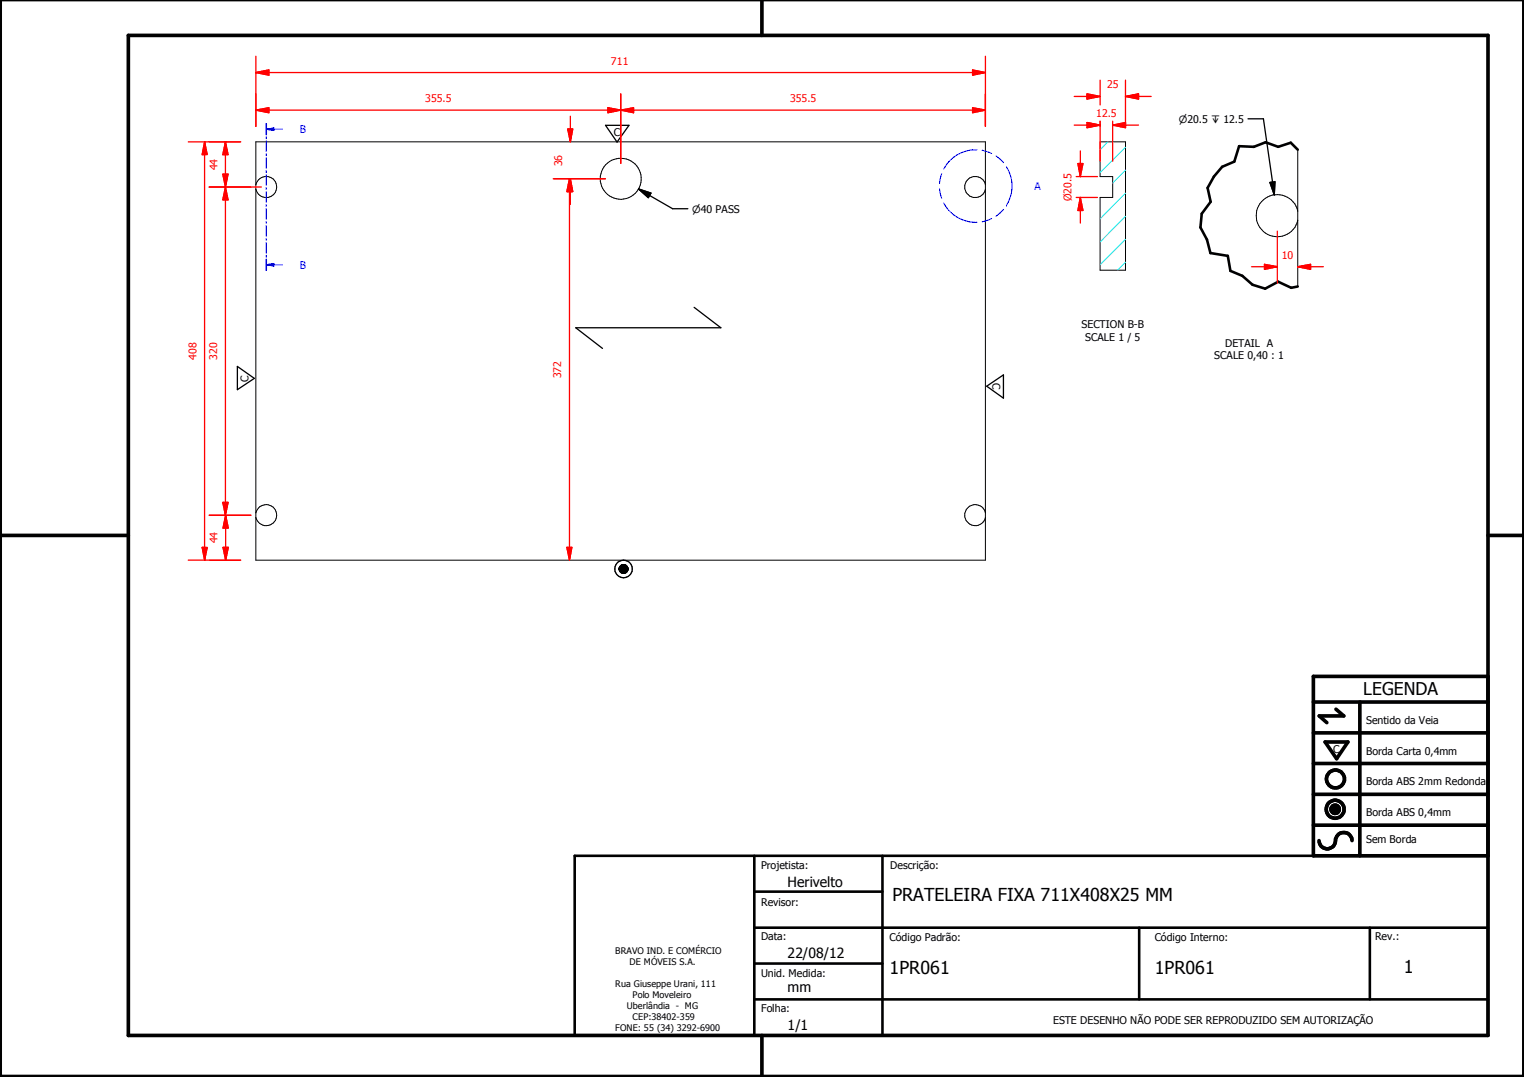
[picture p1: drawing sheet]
<svg xmlns="http://www.w3.org/2000/svg" width="297mm" height="210mm" viewBox="0 0 297 210" stroke-linecap="round" stroke-linejoin="round" font-family="sans-serif">
<g fill="none" stroke="#000" stroke-width=".19">
<path d="M49.9 27.6h142.2v81.6h-142.2zM49.9 36a2.06 2.06 0 0 1 3.1-1.3 2.06 2.06 0 0 1 0 3.4 2.06 2.06 0 0 1-3.1-1.2M192.1 36a2.05 2.05 0 0 0-3.2-1.3 2.05 2.05 0 0 0 0 3.4 2.05 2.05 0 0 0 3.2-1.2M214.4 27.6h5v25.1h-5v-14.2h2.5v-4.1h-2.5zM252.9 29.2v26.6M252.9 41.1a4.1 4.1 0 0 0-6.3-2.4 4.1 4.1 0 0 0 0 6.7 4.1 4.1 0 0 0 6.3-2.5M49.9 99.9a2.06 2.06 0 0 1 3.1-1.2 2.06 2.06 0 0 1 0 3.4 2.06 2.06 0 0 1-3.1-1.2M192.1 99.9a2.06 2.06 0 0 0-3.2-1.2 2.06 2.06 0 0 0 0 3.4 2.06 2.06 0 0 0 3.2-1.2M120.7 110.7v.4zM120.7 110.7v.3zM120.7 110.8v.2zM120.7 110.6v.5z"/>
<path d="M120.8 110.6v.7zM120.8 110.4v.9zM120.9 110.4v1zM120.9 110.3v1.2zM120.9 110.3v1.1zM121 110.2v1.3zM121 110.2l-.1 1.3zM121 110.2v1.4zM121.1 110.2v1.4zM121.2 110.1v1.5zM121.2 110.1l-.1 1.5zM121.3 110.1v1.6z"/>
<path d="M121.4 110.1v1.6zM121.4 110.1l-.1 1.6zM121.5 110.1v1.6zM121.5 110.1l-.1 1.6zM121.6 110.1l-.1 1.6zM121.6 110.1v1.6zM121.7 110.1l-.1 1.6zM121.7 110.1v1.6zM121.8 110.1l-.1 1.6zM121.8 110.1v1.6zM121.9 110.1l-.1 1.6zM121.9 110.1v1.5z"/>
<path d="M122 110.2l-.1 1.4zM122 110.2v1.4zM122.1 110.2l-.1 1.4zM122.1 110.2v1.3zM122.2 110.3l-.1 1.2zM122.2 110.3v1.2zM122.2 110.4v1.1zM122.2 110.4v1zM122.3 110.4l-.1 1zM122.3 110.4v.9zM122.3 110.6v.7zM122.3 110.6v.5z"/>
<path d="M122.4 110.7l-.1 .4zM122.4 110.7v.4zM122.4 110.8v.3zM122.4 110.8v.2zM259.4 157.6l1.6 .1zM259.4 157.7l1.6 .1zM259.4 157.8l1.6 .1zM259.4 157.9h1.6v.1zM259.4 157.9l1.6 .1h-1.5zM259.4 157.6h1.6zM259.5 158h1.5zM259.5 158l1.4 .1z"/>
<path d="M259.5 157.5l1.5 .1zM259.5 158.1h1.4zM259.5 157.4l1.5 .1zM259.5 158.1l1.4 .1zM259.5 157.3l1.4 .1zM259.6 158.2h1.3zM259.6 158.2h1.2zM259.6 157.2l1.3 .1zM259.6 158.2l1.2 .1zM259.6 157.2h1.3zM259.7 158.3h1.1zM259.7 158.3l1 .1z"/>
<path d="M259.7 157.1l1.1 .1zM259.7 157.1h1.1zM259.8 158.4h.9zM259.8 158.4h.8zM259.8 157.1h1zM259.8 157.1h.9zM259.8 158.4l.8 .1zM259.8 157l.9 .1zM259.8 157h.8zM259.9 158.5h.7zM259.9 158.5h.6zM259.9 157h.7z"/>
<path d="M260 158.5h.5zM260 158.5h.4zM260 157h.6zM260.1 158.5h.3zM260.1 158.5h.2zM260.1 156.9l.4 .1zM260.1 156.9h.3zM260.1 156.9h.2z"/>
<circle cx="121" cy="34.8" r="4"/>
</g>
<path d="M252.9 29.2l-1.3-1.4-2.5 .8-2.4-.9-2.3 .9-2.9-.1-.9 3-2.4 1-1.6 1.9-1.2 2.2 .6 2.7-1.8 2.4-.2 2.6 1.2 2.4 .7 2.6 3.4 .6 .5 2.9 2.3 1 2 1.7 2.5 .8 2.5-1.4 2.6 1.2 1.2-.3M112 166.8h178v35h-178zM147 173.8h25M147 166.8v35M172 166.8v35M147 194.8h143M147 180.8h143M147 187.8h25M222 180.8v14M267 180.8v14" fill="none" stroke="#000" stroke-width=".51"/>
<g fill="#000">
<path d="M120.7 110.6v.5zM120.7 110.7v.4zM120.7 110.7v.3zM120.7 110.8v.2zM120.8 110.4v.9zM120.8 110.6v.7zM120.9 110.3v1.1zM120.9 110.4v1zM121 110.2l-.1 1.3zM120.9 110.3v1.2zM121 110.2v1.3zM121 110.2v1.4z"/>
<path d="M121.1 110.2v1.4zM121.2 110.1v1.5zM121.2 110.1l-.1 1.5zM121.3 110.1v1.6zM121.4 110.1v1.6zM121.4 110.1l-.1 1.6zM121.5 110.1v1.6zM121.5 110.1l-.1 1.6zM121.6 110.1l-.1 1.6zM121.6 110.1v1.6zM121.7 110.1l-.1 1.6zM121.7 110.1v1.6z"/>
<path d="M121.8 110.1l-.1 1.6zM121.8 110.1v1.6zM121.9 110.1l-.1 1.6zM121.9 110.1v1.5zM122 110.2l-.1 1.4zM122 110.2v1.4zM122.1 110.2l-.1 1.4zM122.1 110.2v1.3zM122.2 110.3l-.1 1.2zM122.2 110.3v1.2zM122.2 110.4v1.1zM122.2 110.4v1z"/>
<path d="M122.3 110.4l-.1 1zM122.3 110.4v.9zM122.3 110.6v.7zM122.3 110.6v.5zM122.4 110.7l-.1 .4zM122.4 110.7v.4zM122.4 110.8v.3zM122.4 110.8v.2zM259.4 157.6h1.6zM259.5 157.5l1.5 .1zM259.5 157.4l1.5 .1zM259.5 157.3l1.4 .1z"/>
<path d="M259.6 157.2l1.3 .1zM259.6 157.2h1.3zM259.7 157.1l1.1 .1zM259.7 157.1h1.1zM259.8 157.1h1zM259.8 157.1h.9zM259.8 157l.9 .1zM259.8 157h.8zM259.9 157h.7zM260 157h.6zM260.1 156.9l.4 .1zM260.1 156.9h.3z"/>
<path d="M260.1 156.9h.2zM260.1 158.5h.2zM260 158.5h.4zM260.1 158.5h.3zM259.9 158.5h.6zM260 158.5h.5zM259.8 158.4l.8 .1zM259.9 158.5h.7zM259.8 158.4h.8zM259.7 158.3l1 .1zM259.8 158.4h.9zM259.6 158.2l1.2 .1z"/>
<path d="M259.7 158.3h1.1zM259.6 158.2h1.2zM259.5 158.1l1.4 .1zM259.6 158.2h1.3zM259.5 158l1.4 .1zM259.5 158.1h1.4zM259.4 157.9l1.6 .1h-1.5zM259.5 158h1.5zM259.4 157.6l1.6 .1zM259.4 157.7l1.6 .1zM259.4 157.8l1.6 .1zM259.4 157.9h1.6v.1z"/>
</g>
<g fill="none" stroke="#000" stroke-width=".71">
<path d="M148.5 0v6.9M297 -.1v209.9h-297v-209.9M25 6.9h265v194.9h-265zM0 104.4h25M290 104.4h7M256 136.8h34M260.4 138.2l1.5 1.3h-4.8l1.5 1.3M265 136.8v30M290 131.8h-34v35h34M256 154.8h34M256 148.8h34M256 142.8h34"/>
<path d="M258.3 144.6h4.4l-2.2 3.3zM256 160.8h34M257.1 163.8a1.62 1.62 0 0 0 1.8 1.6 1.62 1.62 0 0 0 1.4-1.9 1.63 1.63 0 0 1 1.7-1.2 1.63 1.63 0 0 1 1.5 1.5M148.5 201.8v8"/>
<circle cx="260.2" cy="157.7" r="1.76"/>
<circle cx="260.2" cy="157.7" r=".82"/>
<circle cx="260.3" cy="151.8" r="1.76"/>
</g>
<g fill="none" stroke="#00f" stroke-width=".19">
<path d="M51.9 24.1v2.1M51.9 26.6v.5M51.9 27.4v2.1M51.9 29.9v.5M51.9 30.7v2.2M51.9 33.2v.5M51.9 34v2.2M51.9 36.5v.5M51.9 37.3v2.2M51.9 39.8v.5M51.9 25.2h1.5M183.1 36.7l.5 2"/>
<path d="M183.6 33.8l-.5 2M183.9 39.6a7 7 0 0 0 6.5 3.7M190.4 29.2a7 7 0 0 0-6.5 3.7M191.4 29.3h.1M191.5 29.3l1.8 .6M194.1 30.4l1.5 1.3M196.2 32.5a7 7 0 0 1 0 7.5M51.9 40.6v2.2M51.9 43.1v.5M51.9 43.9v2.2M51.9 46.4v.5M51.9 47.2v2.2"/>
<path d="M51.9 49.7v.5M51.9 50.5v2.2M191.4 43.2h.1M193.3 42.6l-1.8 .6M195.6 40.8l-1.5 1.3M196.2 40h.1"/>
</g>
<path d="M51.9 24.1v2.1M51.9 50.5v2.2" fill="none" stroke="#00f" stroke-width=".3"/>
<path d="M51.9 25.2l1.5-.3v.5z" fill="#00f"/>
<path d="M51.9 25.2l1.5-.3v.5zM53.4 25.2h1.7M51.9 51.6h1.5" fill="none" stroke="#00f" stroke-width=".19"/>
<path d="M51.9 51.6l1.5-.2v.5z" fill="#00f"/>
<path d="M51.9 51.6l1.5-.2v.5zM53.4 51.6h1.7" fill="none" stroke="#00f" stroke-width=".19"/>
<path d="M215.9 27.6l-1.5 1.6M219.4 37.6l-5 5.1M219.4 33.1l-2.5 2.6M219.4 28.7l-5 5M219.4 51.1l-1.6 1.6M219.4 46.7l-5 4.9M219.4 42.2l-5 5" fill="none" stroke="#0ff" stroke-width=".19"/>
<path d="M49.9 14.1h2.5" fill="none" stroke="#f00" stroke-width=".25"/>
<path d="M49.9 14.1l2.5-.5v1z" fill="#f00"/>
<path d="M49.9 14.1l2.5-.5v1zM189.6 14.1h2.5" fill="none" stroke="#f00" stroke-width=".25"/>
<path d="M189.6 13.6l2.5 .5-2.5 .5z" fill="#f00"/>
<path d="M49.9 11v13.6M52.4 14.1h137.2M189.6 13.6l2.5 .5-2.5 .5zM192.1 11v13.6M39.9 106.7v2.5" fill="none" stroke="#f00" stroke-width=".25"/>
<g fill="none" stroke="#000" stroke-width=".25">
<path d="M118 24.4h4.6l-2.3 3.3zM135.3 59.9l5.2 4h-28.3l5.2 4M46.3 71.4l3.3 2.3-3.3 2.2zM192.3 75.3l3.3-2.2v4.5z"/>
<circle cx="121.5" cy="110.9" r=".85"/>
<circle cx="121.5" cy="110.9" r="1.71"/>
</g>
<path d="M39.4 106.7h1l-.5 2.5z" fill="#f00"/>
<path d="M39.9 27.6v2.5M39.4 106.7h1l-.5 2.5zM39.4 106.7l.5 2.5" fill="none" stroke="#f00" stroke-width=".25"/>
<path d="M39.9 27.6l.5 2.5h-1z" fill="#f00"/>
<path d="M36.7 27.6h10.2M39.9 27.6l.5 2.5h-1zM39.9 30.1v76.6M40.4 30.1l-.5-2.5-.5 2.5h.6M43.9 27.6v2.5M36.7 109.2h10.2M39.4 106.7h.6M40.4 106.7l-.5 2.5" fill="none" stroke="#f00" stroke-width=".25"/>
<path d="M124.5 36.8l2.4 .8-.5 .9zM124.5 36.8l6.6 3.9h3" fill="none" stroke="#000" stroke-width=".25"/>
<path d="M124.5 36.8l2.4 .8-.5 .9z" fill="#000"/>
<path d="M43.9 27.6l.5 2.5h-1z" fill="#f00"/>
<path d="M43.9 27.6l.5 2.5h-1zM43.9 34v2.4" fill="none" stroke="#f00" stroke-width=".25"/>
<path d="M43.4 34h1l-.5 2.4z" fill="#f00"/>
<path d="M40.8 27.6h6.1M40.8 36.4h10.1M43.4 34h1l-.5 2.4zM43.9 30.1v3.9M43.9 36.4v2.5" fill="none" stroke="#f00" stroke-width=".25"/>
<path d="M43.9 36.4l.5 2.5h-1z" fill="#f00"/>
<path d="M43.9 36.4l.5 2.5h-1zM43.9 97.9v2.5" fill="none" stroke="#f00" stroke-width=".25"/>
<path d="M43.4 97.9h1l-.5 2.5z" fill="#f00"/>
<path d="M40.8 36.4h8.1M43.9 38.9v59M43.4 97.9h1l-.5 2.5zM40.8 100.4h8.1M44 106.7v2.5" fill="none" stroke="#f00" stroke-width=".25"/>
<path d="M43.5 106.7h1l-.5 2.5z" fill="#f00"/>
<path d="M43.5 106.7h1l-.5 2.5zM44 100.4v2.5" fill="none" stroke="#f00" stroke-width=".25"/>
<path d="M44 100.4l.5 2.5h-1z" fill="#f00"/>
<path d="M49.9 21.5h2.5M40.8 109.2h6.1M40.8 100.4h8.1M44 100.4l.5 2.5h-1zM44 102.9v3.8" fill="none" stroke="#f00" stroke-width=".25"/>
<path d="M49.9 21.5l2.5-.5v1z" fill="#f00"/>
<path d="M49.9 21.5l2.5-.5v1zM118.5 21.5h2.5" fill="none" stroke="#f00" stroke-width=".25"/>
<path d="M118.5 21l2.5 .5-2.5 .5z" fill="#f00"/>
<path d="M49.9 18.3v6.3M121 18.3v13.5M52.4 21.5h66.1M118.5 21l2.5 .5-2.5 .5zM121 21.5h2.5" fill="none" stroke="#f00" stroke-width=".25"/>
<path d="M121 21.5l2.5-.5v1z" fill="#f00"/>
<path d="M121 21.5l2.5-.5v1zM189.6 21.5h2.5" fill="none" stroke="#f00" stroke-width=".25"/>
<path d="M189.6 21l2.5 .5-2.5 .5z" fill="#f00"/>
<path d="M121 18.3v13.5M192.1 18.3v6.3M123.5 21.5h66.1M189.6 21l2.5 .5-2.5 .5zM252.9 52h2.5" fill="none" stroke="#f00" stroke-width=".25"/>
<path d="M252.9 52l2.5-.5v1z" fill="#f00"/>
<path d="M246.5 52h2.5M252.9 52l2.5-.5v1z" fill="none" stroke="#f00" stroke-width=".25"/>
<path d="M246.5 51.5l2.5 .5-2.5 .5z" fill="#f00"/>
<path d="M111.2 25.1v2.5M243.9 52h2.6M246.5 51.5l2.5 .5-2.5 .5zM249 45v10.2M255.4 52h2.5" fill="none" stroke="#f00" stroke-width=".25"/>
<path d="M110.7 25.1h.9l-.4 2.5z" fill="#f00"/>
<path d="M110.7 25.1h.9l-.4 2.5zM111.2 34.8v2.5" fill="none" stroke="#f00" stroke-width=".25"/>
<path d="M111.2 34.8l.4 2.5h-.9z" fill="#f00"/>
<path d="M108 34.8h10M111 34.8v2.5M111.2 34.8l.4 2.5h-.9zM111.2 22.6v2.5M111.2 37.3v2.5" fill="none" stroke="#f00" stroke-width=".25"/>
<path d="M111 34.8l.5 2.5h-1z" fill="#f00"/>
<path d="M111 34.8l.5 2.5h-1zM111 106.7v2.5" fill="none" stroke="#f00" stroke-width=".25"/>
<path d="M110.5 106.7h1l-.5 2.5z" fill="#f00"/>
<path d="M107.8 34.8h10.2M111 37.3v69.4M211.9 24.4h2.5M110.5 106.7h1l-.5 2.5z" fill="none" stroke="#f00" stroke-width=".25"/>
<path d="M243.2 23.2h3l2.2 14.8M247.5 35.6l1-.2-.1 2.6z" fill="none" stroke="#000" stroke-width=".25"/>
<path d="M247.5 35.6l1-.2-.1 2.6z" fill="#000"/>
<path d="M211.9 23.9l2.5 .5-2.5 .5z" fill="#f00"/>
<path d="M211.9 23.9l2.5 .5-2.5 .5zM216.9 24.4h2.5" fill="none" stroke="#f00" stroke-width=".25"/>
<path d="M216.9 24.4l2.5-.5v1z" fill="#f00"/>
<path d="M209.4 24.4h2.5M210.6 31.9v2.5M214.4 23.6v7.8M216.9 24.4l2.5-.5v1zM216.9 23.6v7.8M219.4 24.4h2.5" fill="none" stroke="#f00" stroke-width=".25"/>
<path d="M210.1 31.9h1l-.5 2.5z" fill="#f00"/>
<path d="M210.1 31.9h1l-.5 2.5zM210.6 38.5v2.5" fill="none" stroke="#f00" stroke-width=".25"/>
<path d="M210.6 38.5l.5 2.5h-1z" fill="#f00"/>
<path d="M219.4 18.8h2.5M209.8 34.4h4.1M209.8 38.5h4.1M210.6 38.5l.5 2.5h-1zM210.6 29.4v2.5M210.6 41v2.5" fill="none" stroke="#f00" stroke-width=".25"/>
<path d="M219.4 18.8l2.5-.5v1z" fill="#f00"/>
<path d="M211.9 18.8h2.5M219.4 18.8l2.5-.5v1z" fill="none" stroke="#f00" stroke-width=".25"/>
<path d="M211.9 18.3l2.5 .5-2.5 .5z" fill="#f00"/>
<path d="M209.4 18.8h2.5M211.9 18.3l2.5 .5-2.5 .5zM214.4 15.6v4.8M219.4 15.6v9M221.9 18.8h2.5M214.4 23.6v1" fill="none" stroke="#f00" stroke-width=".25"/>
<g font-size="3.5">
<text x="173.9" y="175.7">PRATELEIRA FIXA 711X408X25 MM</text>
<text x="173.4" y="189.7">1PR061</text>
<text x="225.1" y="189.7">1PR061</text>
<text x="273.6" y="189.7">1</text>
</g>
<text font-size="3.4" x="265.7" y="135.4">LEGENDA</text>
<g font-size="2.7">
<text x="153.5" y="172.8">Herivelto</text>
<text x="153.5" y="186.6">22/08/12</text>
<text x="153.5" y="193.4">mm</text>
<text x="153.5" y="200.8">1/1</text>
</g>
<g font-size="2.1" fill="#f00">
<text x="119.1" y="12.6">711</text>
<text x="215.8" y="17.2">25</text>
<text x="82.9" y="19.9">355.5</text>
<text x="154" y="19.9">355.5</text>
<text x="213.7" y="22.8">12.5</text>
<text x="42.4" y="33.2" transform="rotate(-90 42.4 33.2)">44</text>
<text x="109.6" y="32.4" transform="rotate(-90 109.6 32.4)">36</text>
<text x="208.9" y="39.2" transform="rotate(-90 208.9 39.2)">Ø20.5</text>
<text x="249.8" y="50.4">10</text>
<text x="38.3" y="70.1" transform="rotate(-90 38.3 70.1)">408</text>
<text x="42.3" y="70.1" transform="rotate(-90 42.3 70.1)">320</text>
<text x="109.4" y="73.7" transform="rotate(-90 109.4 73.7)">372</text>
<text x="42.4" y="105.9" transform="rotate(-90 42.4 105.9)">44</text>
</g>
<g font-size="2.1" fill="#00f">
<text x="58.4" y="26">B</text>
<text x="201.6" y="37">A</text>
<text x="58.4" y="52.4">B</text>
</g>
<g font-size="2.1">
<text x="119.7" y="26.6">C</text>
<text x="210.8" y="64">SECTION B-B</text>
<text x="211.5" y="66.4">SCALE 1 / 5</text>
<text x="236.7" y="70">SCALE 0,40 : 1</text>
<text x="238.8" y="67.6">DETAIL A</text>
<text x="48.4" y="74.4" transform="rotate(-90 48.4 74.4)">C</text>
<text x="193.5" y="74.7" transform="rotate(90 193.5 74.7)">C</text>
<text x="266.3" y="141.1">Sentido da Veia</text>
<text x="259.8" y="146.7">C</text>
<text x="266.3" y="147.2">Borda Carta 0,4mm</text>
<text x="266.3" y="153.1">Borda ABS 2mm Redonda</text>
<text x="266.3" y="159">Borda ABS 0,4mm</text>
<text x="266.3" y="164.4">Sem Borda</text>
<text x="148.4" y="169.3">Projetista:</text>
<text x="173.5" y="169.5">Descrição:</text>
<text x="148.4" y="176.6">Revisor:</text>
<text x="148.4" y="183.2">Data:</text>
<text x="173.4" y="183.3">Código Padrão:</text>
<text x="225.1" y="183.3">Código Interno:</text>
<text x="268" y="183.2">Rev.:</text>
<text x="148.4" y="190.5">Unid. Medida:</text>
<text x="148.4" y="197.2">Folha:</text>
<text x="205.3" y="199.5">ESTE DESENHO NÃO PODE SER REPRODUZIDO SEM AUTORIZAÇÃO</text>
</g>
<g font-size="1.9">
<text x="229.7" y="23.9">⌀20.5 ↧ 12.5</text>
<text x="134.9" y="41.4">⌀40 PASS</text>
</g>
<g font-size="1.8">
<text x="119.9" y="186">BRAVO IND. E COMÉRCIO</text>
<text x="122.7" y="188.1">DE MÓVEIS S.A.</text>
<text x="119.9" y="192.4">Rua Giuseppe Urani, 111</text>
<text x="122.2" y="196.7">Uberlândia - MG</text>
<text x="123.3" y="194.6">Polo Moveleiro</text>
<text x="119.9" y="201">FONE: 55 (34) 3292-6900</text>
<text x="123.3" y="198.8">CEP:38402-359</text>
</g>
</svg>
